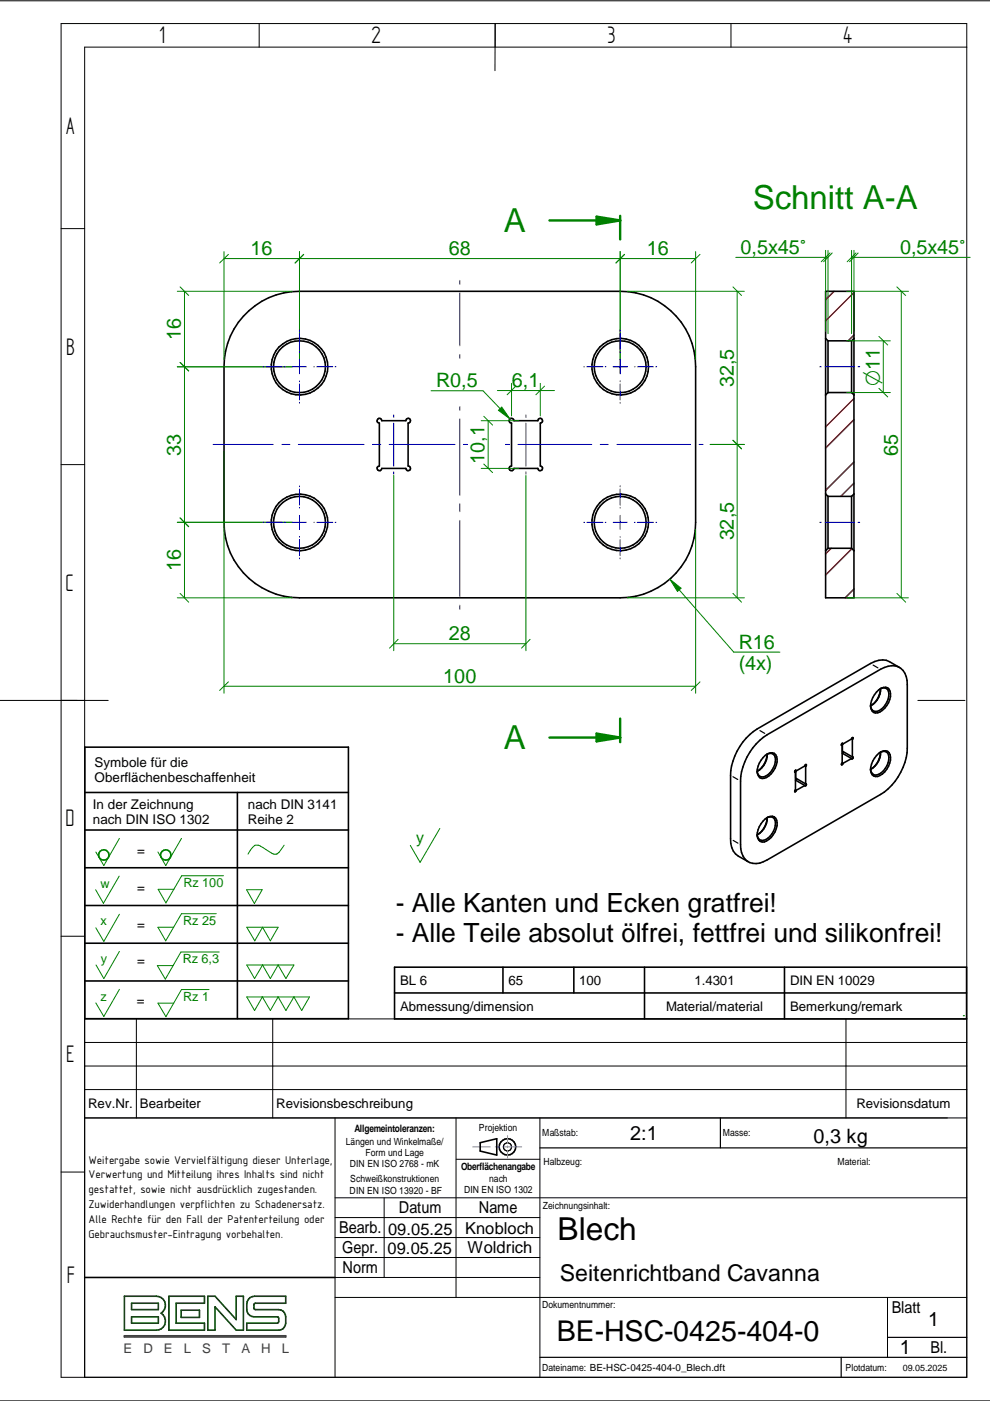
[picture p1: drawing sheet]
<svg xmlns="http://www.w3.org/2000/svg" width="210mm" height="297mm" viewBox="0 0 210 297" stroke-linecap="round" stroke-linejoin="round" font-family="sans-serif">
<g fill="none" stroke="#000" stroke-width=".21">
<path d="M0 .2h209.9M13 5h192v287h-192zM54.9 5v5M105 10v-5l-.1 10M155 5v5M205 10h-187.1v282M13 48.5h4.9M13 98.5h4.9M0 148.5h22.9M194.6 148.5h10M13 198.5h4.9M17.9 216h187.1"/>
<path d="M28.9 216v21M57.8 216v21M179.4 216v21M17.9 226h187.1M17.9 237h187.1M17.9 231h187.1M17.9 221h187.1M71 237v55M96.7 237v38.1M114.5 237v55M13 248.5h4.9M71 258.1h43.5"/>
<path d="M71 254h134M81.4 254v16.8M96.7 245.8h17.8M71 262.4h43.5M71 266.6h43.5M71 270.8h43.5M71 275.1h134M188.2 275.1v12.7M0 297h209.9"/>
</g>
<g fill="none" stroke="#000" stroke-width=".25">
<path d="M152.7 237v6.4M114.5 243.4h90.5M114.5 287.8h90.5M178.4 287.8v4.2M188.2 283.5h16.8"/>
<circle cx="107.6" cy="243.2" r=".86"/>
</g>
<g fill="none" stroke="#000" stroke-width=".34">
<path d="M51.6 67.1a15.7 15.7 0 0 1 11.9-5.3h68a16 16 0 0 1 16 16v32.9a16 16 0 0 1-16 16h-68a16 16 0 0 1-16-16v-32.9a15.7 15.7 0 0 1 4.1-10.7zM80.1 88.9l.2-.2h.3l.3 .5h5.2v-.3l.6-.2a.52 .52 0 0 1 .3 .4 .52 .52 0 0 1-.2 .5l-.3 .1v9.1l.5 .3-.1 .6-.5 .1-.3-.5h-5.2l-.3 .5a.53 .53 0 0 1-.5-.1 .53 .53 0 0 1-.1-.6l.4-.3v-9.1l-.4-.3zM108.1 88.9a.52 .52 0 0 1 .5-.2 .52 .52 0 0 1 .4 .5h5l.3-.5a.51 .51 0 0 1 .7 .3 .51 .51 0 0 1-.2 .6l-.2 .1v9.1l.4 .3a.53 .53 0 0 1-.1 .6 .53 .53 0 0 1-.6 .1l-.3-.5h-5l-.4 .5-.5-.1-.1-.6 .5-.3v-9.1l-.5-.3zM18 158.4h55.9v57.6h-55.9zM18 176h55.9M18 168h55.9M50.3 168v48M18 184h55.9M18 192h55.9M18 200h55.9M18 208h55.9M101.8 242.3l3.5-.9v3.5l-3.5-.8z"/>
<path d="M17.9 270.8h53.1"/>
<circle cx="63.5" cy="77.7" r="5.5"/>
<circle cx="63.5" cy="77.8" r="6"/>
<circle cx="131.5" cy="77.7" r="5.5"/>
<circle cx="131.5" cy="77.7" r="6"/>
<circle cx="63.5" cy="110.8" r="6"/>
<circle cx="63.5" cy="110.8" r="5.5"/>
<circle cx="131.5" cy="110.8" r="5.5"/>
<circle cx="131.5" cy="110.8" r="6"/>
<circle cx="107.6" cy="243.2" r="1.73"/>
</g>
<path d="M100.2 243.2h3.8M105 243.2h.9M106.8 243.2h3.8M107.6 240.7v1.7M107.6 243v.3M107.6 243.8v1.8" fill="none" stroke="#229aff" stroke-width=".21"/>
<path d="M26.4 274.8h6.7a1.94 1.94 0 0 1 1.9 1.4 1.94 1.94 0 0 1-.8 2.2 1.95 1.95 0 0 1 .8 2.2 1.95 1.95 0 0 1-1.9 1.4h-6.7zM27.9 279.2h5.7v1.3h-5.7zM27.9 276.3h5.7v1.4h-5.7zM35.8 274.8h7.5v1.5h-6v4.2h6v1.5h-7.5zM38.4 277.8h3.9v1.5h-3.9zM44.1 274.8h1.5l4.5 5v-5h1.5v7.2h-1.5l-4.5-4.9v4.9h-1.5zM53 275.1l1-.3h6.6v1.5h-6.5l-.3 .3v.8l.3 .3h5a1.48 1.48 0 0 1 1.5 1.5 2.53 2.53 0 0 1-.6 2.5l-.9 .3h-6.8v-1.5h6.5l.3-.3v-.7l-.3-.3h-5a1.55 1.55 0 0 1-1.5-1.5 2.47 2.47 0 0 1 .7-2.6z" fill="none" stroke="#004000" stroke-width=".34"/>
<path d="M26.4 283.2h34.2v.3h-34.2z" fill="none" stroke="#3f3f3f" stroke-width=".34"/>
<path d="M204.3 215.3h.1M204.3 216h.1" fill="none" stroke="#008000" stroke-width=".25"/>
<g fill="none" stroke="#008000" stroke-width=".21">
<path d="M47.5 53.3v22.9M47.5 54.8h100M48.4 53.9l-1.8 1.9M63.5 53.3v22.9M64.4 53.9l-1.8 1.9M131.5 53.3v22.9M132.4 53.9l-1.8 1.9M147.5 53.3v22.9M148.4 53.9l-1.8 1.9M37.6 61.8h24.4M38.2 60.8l1.8 1.9M38.2 76.8l1.8 1.9"/>
<path d="M39.1 61.8v64.9M62 77.8h-24.4M133 61.8h24.8M155.4 60.8l1.8 1.9M156.3 61.8v64.9M47.5 95.8v51.2M102 89.2h8M102 99.3h8M102.6 88.3l1.8 1.8M102.6 98.4l1.8 1.8M103.5 89.2v10.1M105.5 82.8h12.1"/>
<path d="M108.5 81.3v6.9M109.3 81.9l-1.8 1.8M114.6 81.3v6.9M115.4 81.9l-1.8 1.8M150.6 94.2h7.2M155.4 93.3l1.8 1.9M37.6 110.7h24.4M38.2 109.8l1.8 1.9M83.5 100.8v37.2M111.5 100.8v37.2M147.5 112.3v34.7M37.6 126.7h24.4"/>
<path d="M38.2 125.8l1.8 1.9M83.5 136.5h28M84.4 135.6l-1.8 1.8M112.4 135.6l-1.8 1.8M133 126.7h24.8M155.4 125.8l1.8 1.9M47.5 145.5h100M48.4 144.6l-1.8 1.8M148.4 144.6l-1.8 1.8M25.3 177.8l-3.3 5.7-1.7-2.9M38.5 177.8l-3.4 5.7-1.6-2.9M60.2 179.2l-1 1.4a1.14 1.14 0 0 1-1.7 .2l-1.7-1.1a1.59 1.59 0 0 0-2.7 .6l-.5 .8"/>
<path d="M93.3 175.6l-4.2 7.2-2.1-3.6M25.3 185.8l-3.4 5.7-1.6-2.9M25.3 193.8l-3.3 5.8-1.7-2.9M45.8 193.7h-7.3l-3.4 5.8-1.6-2.9h3.3M47.4 185.7h-8.9l-3.3 5.7-1.7-2.8h3.4M52.3 188.6h3.3l-1.7 3zM52.3 196.6h6.7l-1.7 2.9-1.6-2.9-1.7 2.9zM25.3 209.8l-3.3 5.7-1.7-2.9M25.3 201.7l-3.3 5.8-1.6-2.9M44.3 209.8h-5.8l-3.3 5.8-1.7-2.9h3.3M46.5 201.8h-8.1l-3.3 5.8-1.7-2.9h3.3M52.3 204.6h10l-1.7 2.9-1.6-2.9-1.7 2.9-1.6-2.9-1.7 2.9z"/>
<path d="M52.3 211.4h13.3l-1.6 2.8-1.7-2.8-1.7 2.8-1.6-2.8-1.7 2.8-1.7-2.8-1.6 2.8z"/>
</g>
<g fill="none" stroke="#008000" stroke-width=".34">
<circle cx="22" cy="181.3" r="1.1"/>
<circle cx="35.1" cy="181.3" r="1.09"/>
</g>
<g fill="none" stroke="#00f" stroke-width=".21">
<path d="M97.5 59.4v.9M97.5 62.1v11.2M97.5 75.1v.9M45.2 94.2h12.8M59.8 94.2h1.7M63.2 94.2h14M79 94.2h1.7M82.5 94.2h14M98.3 94.2h.8M107.2 94.2h.8M109.8 94.2h15.7M127.3 94.2h1.7"/>
<path d="M130.8 94.2h15.6M148.2 94.2h.9"/>
</g>
<path d="M116.5 46.7h15v4.1M131.5 152.4v4" fill="none" stroke="#008000" stroke-width=".51"/>
<path d="M126.5 45.9l5 .8-5 .9z" fill="#008000"/>
<path d="M126.5 45.9l5 .8-5 .9zM116.5 156.4h15" fill="none" stroke="#008000" stroke-width=".51"/>
<path d="M126.5 155.5l5 .9-5 .8z" fill="#008000"/>
<path d="M131.5 45.8v.9M126.5 155.5l5 .9-5 .8zM131.5 156.4v1" fill="none" stroke="#008000" stroke-width=".51"/>
<path d="M176.8 61.8l-1.8 1.7M181.1 71l-1.3 1.3M181.1 62l-6.1 6M181.1 89l-6.1 6M181.1 84.5l-6.1 6M181.1 98l-6.1 6M176.2 116.2l-1.2 1.2M180.6 116.3l-5.6 5.6M181.1 102.4l-2.8 2.8M181.1 124.9l-1.9 1.8" fill="none" stroke="#f00" stroke-width=".34"/>
<g fill="none" stroke="#000" stroke-width=".34">
<path d="M175 71.8l.6 .5M175 61.8h6.1v64.9h-6.1zM175.6 72.3v10.9M175.6 72.3h5M180.6 72.3v10.9M181.1 71.8l-.5 .5M175.6 83.2l-.6 .5M175.6 83.2h5M180.6 83.2l.5 .5M175 104.7l.6 .5M175.6 105.2v11M175.6 105.2h5"/>
<path d="M175.6 116.2l-.6 .6M175.6 116.2h5M180.6 105.2v11M180.6 116.2l.5 .6M181.1 104.7l-.5 .5"/>
</g>
<g fill="none" stroke="#008000" stroke-width=".21">
<path d="M156 54.6h19.6M175 53.1v17.1M175.6 53.1v17.6M176 53.6l-1.9 1.9M176.4 53.6l-1.8 1.9M180.6 53.1v17.6M180.6 54.6h25.1M181.1 53.1v17.1M181.5 53.6l-1.9 1.9M181.9 53.6l-1.8 1.9M179.5 72.3h9.3M179.5 61.8h13.1"/>
<path d="M186.4 71.3l1.8 1.9M187.3 72.3v10.9M190.2 60.8l1.8 1.9M191.1 61.8v64.9M179.5 83.2h9.3M186.4 82.3l1.8 1.9M142 122.8l2.4 1.9-.8 .7zM142 122.8l13.6 15.5h9.8M179.5 126.7h13.1M190.2 125.8l1.8 1.9"/>
</g>
<path d="M173.8 77.8h.4M175 77.8h6.1M181.9 77.8h.4M173.8 110.7h.4M175 110.7h6.1M181.9 110.7h.4" fill="none" stroke="#00f" stroke-width=".21"/>
<path d="M142 122.8l2.4 1.9-.8 .7z" fill="#008000"/>
<g fill="none" stroke="#00f" stroke-width=".21">
<path d="M55.8 77.8h.2M56.4 77.8h3.5M60.3 77.8h.2M62 77.8h3M63.5 70v.2M63.5 70.7v3.4M63.5 74.6v.2M63.5 76.2v3M66.5 77.8h.2M67.1 77.8h3.5M71 77.8h.2M123.7 77.8h.3"/>
<path d="M124.4 77.8h3.4M128.3 77.8h.2M130 77.8h3M131.5 70v.2M131.5 70.7v3.4M131.5 74.6v.2M131.5 76.2v3M134.5 77.8h.2M135.1 77.8h3.5M139 77.8h.2M63.5 80.7v.2M63.5 81.4v3.4"/>
<path d="M63.5 85.3v.2M83.5 88v.5M83.5 89.7v9.1M111.5 88v.5M111.5 89.7v9.1M131.5 80.7v.2M131.5 81.4v3.4M131.5 85.3v.2M55.8 110.7h.2M56.4 110.7h3.5M60.3 110.7h.2M62 110.7h3"/>
<path d="M63.5 103v.2M63.5 103.7v3.4M63.5 107.6v.1M63.5 109.3v3M63.5 113.7v.2M63.5 114.4v3.4M63.5 118.3v.2M66.5 110.7h.2M67.1 110.7h3.5M71 110.7h.2M83.5 100v.5M111.5 100v.5"/>
<path d="M123.7 110.7h.3M124.4 110.7h3.4M128.3 110.7h.2M130 110.7h3M131.5 103v.2M131.5 103.7v3.4M131.5 107.6v.1M131.5 109.3v3M131.5 113.7v.2M131.5 114.4v3.4M131.5 118.3v.2M134.5 110.7h.2"/>
<path d="M135.1 110.7h3.5M139 110.7h.2"/>
</g>
<path d="M91.4 82.8h11l5.7 6M105.7 87l.7-.7 1.7 2.5z" fill="none" stroke="#008000" stroke-width=".21"/>
<path d="M105.7 87l.7-.7 1.7 2.5z" fill="#008000"/>
<path d="M97.5 86.2v.8M97.5 88.8v16.2M97.5 106.8v1.7M97.5 110.3v16.2M97.5 128.3v.9" fill="none" stroke="#00f" stroke-width=".21"/>
<g fill="none" stroke="#000" stroke-width=".34">
<path d="M160.3 157.7l2.3-1.9 24.1-13.9a3.7 3.7 0 0 1 4.8 .3 4.5 4.5 0 0 1 .9 3v13.5a12.5 12.5 0 0 1-5.7 9.7l-24.1 13.9a3.6 3.6 0 0 1-4.7-.2 4.5 4.5 0 0 1-.9-3v-13.5a12.5 12.5 0 0 1 3.3-7.9zM162.6 159.9a1.16 1.16 0 0 1 1.2-.1 1.16 1.16 0 0 1 .6 1.2 4.1 4.1 0 0 1-2.5 3.7 1.13 1.13 0 0 1-1.4-1.3M162.6 159.9a4.1 4.1 0 0 1-2 3.6M162.6 160a4.5 4.5 0 0 1-2 3.5M178.4 157.9l.2 .1M178.6 157.6l.1 .1M178.6 159.7l2 1.1M178.6 158v3.8M178.6 157.6l-.2 .3M178.6 157.6v1.7l2.1 1.2M178.8 159.4l-.2 .3M180.6 156.7l.1 .1"/>
<path d="M180.6 156.7l.2-.3-.1 .4M180.6 156.7l-1.9 1M180.7 156.8v3.7M185.8 146.7a1.75 1.75 0 0 1 2.7-.6 3.8 3.8 0 0 1-2.9 5.1 1.82 1.82 0 0 1-.8-2.7zM186.6 146a1.16 1.16 0 0 1 1.3 0 1.16 1.16 0 0 1 .6 1.1 4.1 4.1 0 0 1-2.6 3.7 1.13 1.13 0 0 1-1.3-1.2M186.6 159.5a1.16 1.16 0 0 1 1.3-.1 1.16 1.16 0 0 1 .6 1.2 3.8 3.8 0 0 1-3 3.7 1.31 1.31 0 0 1-.9-1.3M186.7 146a4 4 0 0 1-2.1 3.6M186.7 146.1a4.5 4.5 0 0 1-2 3.5M186.7 159.5a4 4 0 0 1-2.1 3.6M186.7 159.6a4.7 4.7 0 0 1-2 3.5M190.7 141.5l-2.1-1.2a3.9 3.9 0 0 0-4 .4l-24.1 13.9a12.5 12.5 0 0 0-5.6 9.8v13.4a4.1 4.1 0 0 0 1.6 3.7l2.2 1.2M161.8 160.6a1.75 1.75 0 0 1 2.7-.6 3.9 3.9 0 0 1-2 4.8 1.25 1.25 0 0 1-1.3 .1 1.25 1.25 0 0 1-.7-1.2 4.7 4.7 0 0 1 1.3-3.1z"/>
<path d="M161.8 174.1a1.75 1.75 0 0 1 2.7-.6 4 4 0 0 1-2.4 5 1.42 1.42 0 0 1-1.5-1.9 5 5 0 0 1 1.2-2.5zM162.6 173.4a1.16 1.16 0 0 1 1.2-.1 1.16 1.16 0 0 1 .6 1.2 4.1 4.1 0 0 1-2.5 3.7 1.13 1.13 0 0 1-1.4-1.3M162.6 173.4a4.1 4.1 0 0 1-2 3.6M162.6 173.4a4.5 4.5 0 0 1-2 3.6M168.5 163.7h.2M168.7 163.7v3.8M168.7 167.5l-.2 .4 .3-.3M168.7 167.5l.1 .1M168.7 163.3l.1 .1M168.7 163.3l-.2 .4M168.7 165.4l1.9 1.1M168.7 163.4v1.6l2.1 1.2"/>
<path d="M168.9 165.1l-.2 .3M170.6 162.4l-1.8 1M170.6 162.4l.2 .1M170.6 162.4l.3-.3-.1 .4M170.6 166.5l-1.8 1.1M170.8 166.2h.1v.3l-.1 .1-.2-.1M170.8 162.5v3.7M178.6 161.8l-.2 .4 .3-.4M178.6 161.8h.1M180.6 160.8l-1.9 1M180.7 160.5h.1v.3l-.1 .1-.1-.1M185.8 160.2a1.75 1.75 0 0 1 2.7-.6 4 4 0 0 1-2.4 5 1.39 1.39 0 0 1-1.5-1.9 5 5 0 0 1 1.2-2.5z"/>
<path d="M83.7 210.5h121.2M83.7 205.1h121.2v10.9h-121.2zM106.6 205.1v5.4M121.7 205.1v5.4M136.7 205.1v10.9M166.3 205.1v10.9"/>
</g>
<path d="M161.1 154.9l1 .6M185.1 141l1 .6M155.4 164.7l1 .6M155.4 178.2l1.1 .6" fill="none" stroke="#000" stroke-width=".25"/>
<g font-size="7" fill="#008000">
<text x="159.6" y="44.3">Schnitt A-A</text>
<text x="106.8" y="49.2">A</text>
<text x="106.8" y="158.9">A</text>
</g>
<text font-size="6.7" x="118.2" y="262.9">Blech</text>
<text font-size="6.1" x="118.1" y="284.4">BE-HSC-0425-404-0</text>
<g font-size="5.7">
<text x="33.8" y="9.2">1</text>
<text x="78.8" y="9.2">2</text>
<text x="128.8" y="9.2">3</text>
<text x="178.8" y="9.2">4</text>
<text x="14" y="28.4">A</text>
<text x="14" y="75.2">B</text>
<text x="13.9" y="125.2">C</text>
<text x="13.9" y="175.2">D</text>
<text x="14" y="225.2">E</text>
<text x="14.2" y="271.9">F</text>
</g>
<g font-size="5.6">
<text x="83.9" y="193.4">- Alle Kanten und Ecken gratfrei!</text>
<text x="83.9" y="199.7">- Alle Teile absolut ölfrei, fettfrei und silikonfrei!</text>
</g>
<text font-size="4.9" x="118.7" y="271.5">Seitenrichtband Cavanna</text>
<text font-size="4.6" fill="#008000" x="186.5" y="81.8" transform="rotate(-90 186.5 81.8)">O11</text>
<g font-size="4.2" fill="#008000">
<text x="157" y="53.8">0,5x45v</text>
<text x="190.8" y="53.8">0,5x45v</text>
<text x="53.1" y="54.1">16</text>
<text x="95.2" y="54.1">68</text>
<text x="137.2" y="54.1">16</text>
<text x="38.4" y="72.1" transform="rotate(-90 38.4 72.1)">16</text>
<text x="92.5" y="82.1">R0,5</text>
<text x="108.5" y="82">6,1</text>
<text x="155.6" y="82.1" transform="rotate(-90 155.6 82.1)">32,5</text>
<text x="38.4" y="96.6" transform="rotate(-90 38.4 96.6)">33</text>
<text x="102.7" y="98.3" transform="rotate(-90 102.7 98.3)">10,1</text>
<text x="190.3" y="96.6" transform="rotate(-90 190.3 96.6)">65</text>
<text x="155.6" y="114.6" transform="rotate(-90 155.6 114.6)">32,5</text>
<text x="38.4" y="121.1" transform="rotate(-90 38.4 121.1)">16</text>
<text x="95.2" y="135.7">28</text>
<text x="156.6" y="137.5">R16</text>
<text x="156.6" y="142">(4x)</text>
<text x="94" y="144.7">100</text>
</g>
<g font-size="4.2">
<text x="133.6" y="241.8">2:1</text>
<text x="172.5" y="242.4">0,3 kg</text>
<text x="196.8" y="281.1">1</text>
<text x="190.8" y="287.1">1</text>
</g>
<g font-size="3.5">
<text x="84.6" y="257.3">Datum</text>
<text x="101.5" y="257.3">Name</text>
<text x="71.9" y="261.5">Bearb.</text>
<text x="82.3" y="261.7">09.05.25</text>
<text x="98.6" y="261.6">Knobloch</text>
<text x="72.6" y="265.7">Gepr.</text>
<text x="72.6" y="270">Norm</text>
<text x="82.2" y="265.9">09.05.25</text>
<text x="99.1" y="265.6">Woldrich</text>
<text x="189.1" y="278.4">Blatt</text>
<text x="197.3" y="286.9">Bl.</text>
</g>
<text font-size="3.4" fill="#008000" x="88.3" y="178.6">y</text>
<g font-size="2.8">
<text x="20.1" y="162.6">Symbole für die</text>
<text x="20.1" y="165.8">Oberflächenbeschaffenheit</text>
<text x="19.7" y="171.6">In der Zeichnung</text>
<text x="52.5" y="171.6">nach DIN 3141</text>
<text x="19.7" y="174.8">nach DIN ISO 1302</text>
<text x="52.5" y="174.8">Reihe 2</text>
<text x="29.1" y="181.4">=</text>
<text x="29.1" y="189.1">=</text>
<text x="29.1" y="196.9">=</text>
<text x="29.1" y="204.7">=</text>
<text x="84.8" y="208.7">BL 6</text>
<text x="107.8" y="208.7">65</text>
<text x="122.8" y="208.7">100</text>
<text x="147.2" y="208.7">1.4301</text>
<text x="167.5" y="208.7">DIN EN 10029</text>
<text x="29" y="213">=</text>
<text x="84.8" y="214.2">Abmessung/dimension</text>
<text x="141.2" y="214.2">Material/material</text>
<text x="167.5" y="214.2">Bemerkung/remark</text>
<text x="18.7" y="234.9">Rev.Nr.</text>
<text x="29.7" y="234.9">Bearbeiter</text>
<text x="58.6" y="234.9">Revisionsbeschreibung</text>
<text x="181.6" y="234.9">Revisionsdatum</text>
</g>
<g font-size="2.8" fill="#3f3f3f">
<text x="26.2" y="286.8">E</text>
<text x="30.4" y="286.8">D</text>
<text x="34.7" y="286.8">E</text>
<text x="39" y="286.8">L</text>
<text x="42.9" y="286.8">S</text>
<text x="47.1" y="286.8">T</text>
<text x="51.2" y="286.8">A</text>
<text x="55.4" y="286.8">H</text>
<text x="59.8" y="286.8">L</text>
</g>
<g font-size="2.7" fill="#008000">
<text x="21.3" y="188.2">w</text>
<text x="38.9" y="188">Rz 100</text>
<text x="21.3" y="196.2">x</text>
<text x="38.9" y="196.1">Rz 25</text>
<text x="21.4" y="204.1">y</text>
<text x="38.7" y="204.3">Rz 6,3</text>
<text x="21.3" y="212.2">z</text>
<text x="38.9" y="212.2">Rz 1</text>
</g>
<g font-size="2.6">
<text x="18.8" y="246.8">Weitergabe sowie Vervielfältigung dieser Unterlage,</text>
<text x="18.8" y="249.9">Verwertung und Mitteilung ihres Inhalts sind nicht</text>
<text x="18.8" y="253">gestattet, sowie nicht ausdrücklich zugestanden.</text>
<text x="18.8" y="256.1">Zuwiderhandlungen verpflichten zu Schadenersatz.</text>
<text x="18.8" y="259.2">Alle Rechte für den Fall der Patenterteilung oder</text>
<text x="18.8" y="262.4">Gebrauchsmuster-Eintragung vorbehalten.</text>
</g>
<g font-size="2.2">
<text x="75.1" y="240">Allgemeintoleranzen:</text>
<text x="97.7" y="248">Oberflächenangabe</text>
</g>
<g font-size="2.1">
<text x="101.6" y="239.8">Projektion</text>
<text x="73.3" y="242.8">Längen und Winkelmaße/</text>
<text x="77.5" y="245.2">Form und Lage</text>
<text x="115" y="240.9">Maßstab:</text>
<text x="153.2" y="240.9">Masse:</text>
<text x="74.2" y="247.5">DIN EN ISO 2768 - mK</text>
<text x="74.3" y="250.7">Schweißkonstruktionen</text>
<text x="103.7" y="250.7">nach</text>
<text x="115.2" y="246.9">Halbzeug:</text>
<text x="177.6" y="247">Material:</text>
<text x="74.1" y="253.1">DIN EN ISO 13920 - BF</text>
<text x="98.4" y="253">DIN EN ISO 1302</text>
<text x="115.1" y="256.2">Zeichnungsinhalt:</text>
<text x="114.9" y="277.4">Dokumentnummer:</text>
<text x="114.9" y="290.6">Dateiname: BE-HSC-0425-404-0_Blech.dft</text>
<text x="179.3" y="290.6">Plotdatum:</text>
</g>
<text font-size="1.9" x="191.4" y="290.6">09.05.2025</text>
</svg>
